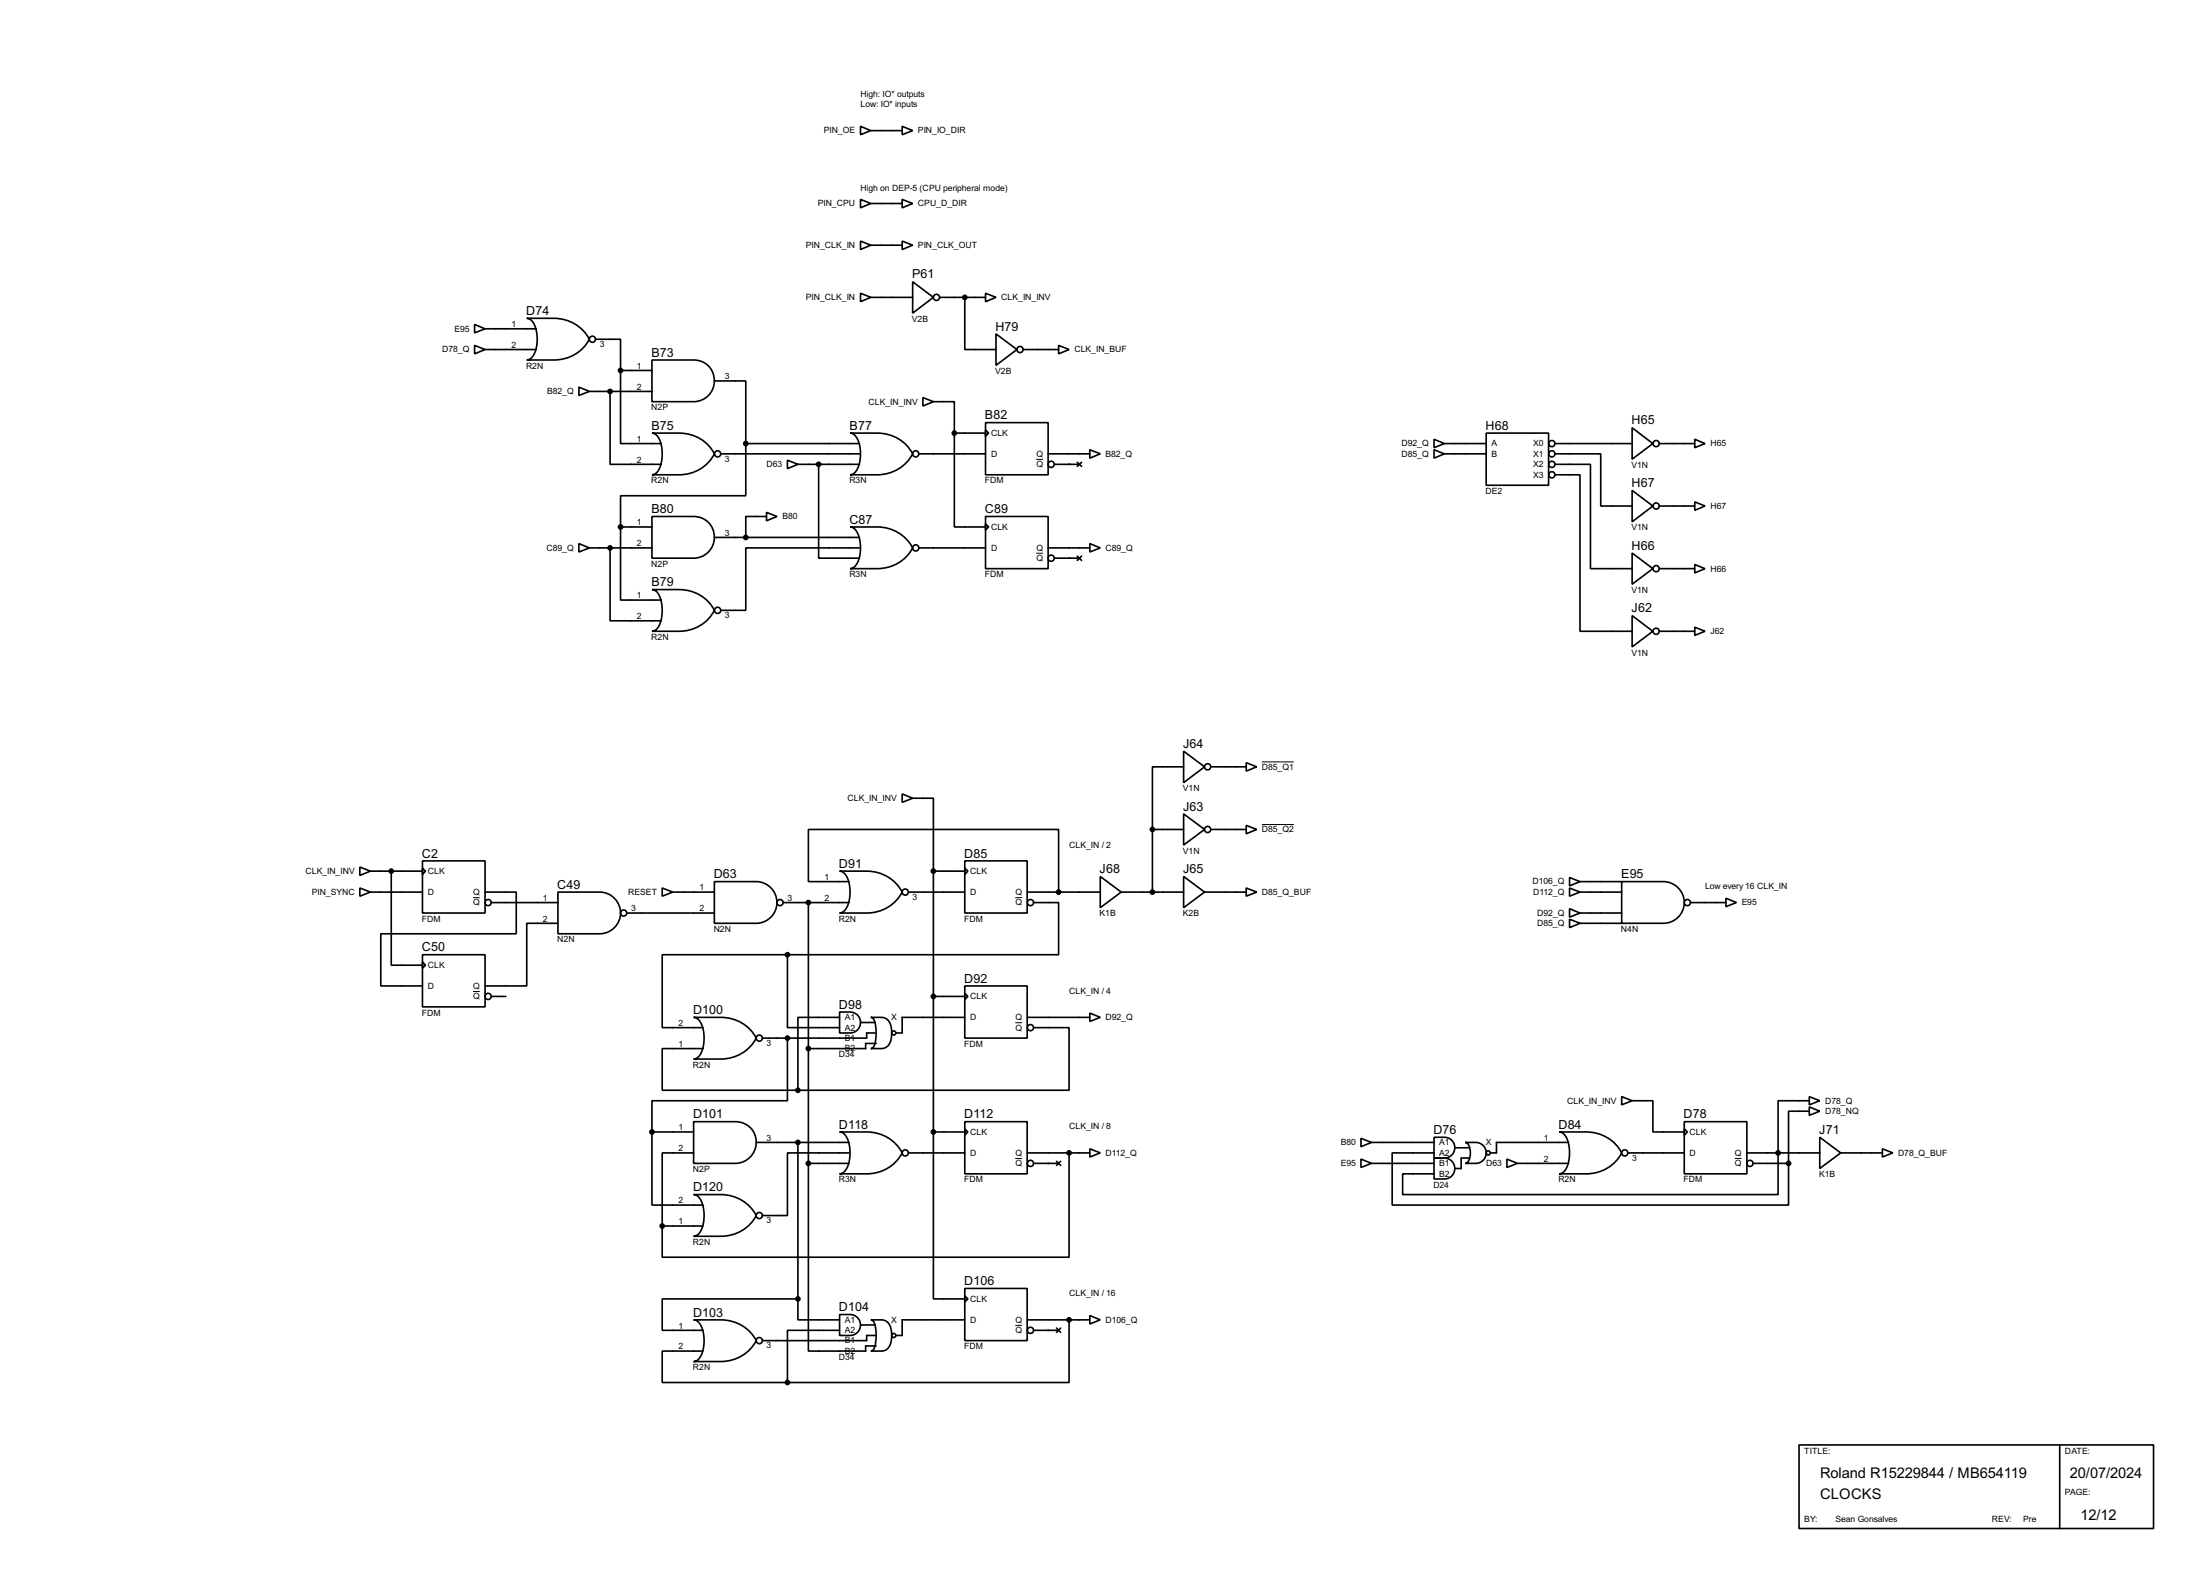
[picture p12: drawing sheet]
<svg xmlns="http://www.w3.org/2000/svg" width="536mm" height="383mm" viewBox="0 0 536 383" stroke-linecap="round" stroke-linejoin="round" font-family="sans-serif">
<g fill="none" stroke="#000" stroke-width=".4">
<path d="M209.6 30.8l2.5 1-2.5 1zM212.1 31.8h7.7M219.8 30.8l2.5 1-2.5 1zM209.6 58.7l2.5 1-2.5 1.1zM209.6 48.6l2.5 1-2.5 1zM212.1 59.7h7.7M212.1 49.6h7.7M219.8 58.7l2.5 1-2.5 1.1zM219.8 48.6l2.5 1-2.5 1zM115.6 79l2.6 1.1-2.6 1zM128.3 77.5h6.6a9.6 9.6 0 0 1 8.7 5.1 9.6 9.6 0 0 1-8.7 5.1h-6.6a3.2 3.2 0 0 0 2.4-3.2 7.7 7.7 0 0 0-1.4-6.6zM209.6 71.4l2.5 1-2.5 1.1z"/>
<path d="M212.1 72.4h10.2M222.3 68.6l5.1 3.8-5.1 3.9zM228.9 72.4h11.2M235 72.4v12.7h7.6M240.1 71.4l2.5 1-2.5 1.1zM115.6 84.1l2.6 1-2.6 1.1zM118.2 85.1h12.4M118.2 80.1h12.4M141 94.3l2.6 1-2.6 1zM143.6 95.3h15.2M145.1 82.6h6.1v7.6M148.6 95.3v17.8h12.5"/>
<path d="M151.2 90.2v17.8h9.9M151.2 90.2h7.6M158.8 87.7h10.2a5.1 5.1 0 0 1 5 5 5.1 5.1 0 0 1-5 5.1h-10.2zM174 92.8h7.7v15.2M224.8 96.8l2.6 1-2.6 1.1zM227.4 97.8h5.1v7.7M242.6 81.3l5.1 3.8-5.1 3.9zM249.2 85.1h8.7M257.9 84.1l2.5 1-2.5 1.1zM158.8 105.5h6.6a9.4 9.4 0 0 1 8.6 5 9.5 9.5 0 0 1-8.6 5.1h-6.6a3.2 3.2 0 0 0 2.3-3.1 7.8 7.8 0 0 0-1.3-6.6zM175.6 110.5h33.8M181.7 108v12.7h-30.5v7.6"/>
<path d="M181.7 108h27.7M191.8 112.1l2.6 1-2.6 1zM194.4 113.1h15M199.4 113.1v22.8h10M207.1 105.5h6.6a9.6 9.6 0 0 1 8.6 5 9.6 9.6 0 0 1-8.6 5.1h-6.6a3.2 3.2 0 0 0 2.3-3.1 7.6 7.6 0 0 0-1.3-6.6zM223.8 110.5h16.3M232.5 105.5v22.8h7.6M232.5 105.5h7.6M240.1 102.9h15.2v12.7h-15.2zM240.1 104.7l.7 .8-.7 .7zM255.3 110.5h10.2M256.8 113.1h6.1"/>
<path d="M262.4 112.6l1.1 1M263.5 112.6l-1.1 1M265.5 109.5l2.5 1-2.5 1.1zM349.3 107l2.5 1-2.5 1zM349.3 109.5l2.5 1-2.5 1.1zM351.8 110.5h10.2M351.8 108h10.2M362 105.5h15.2v12.7h-15.2zM378.8 110.5h11.1v12.7h7.7M378.8 113.1h8.6v25.4h10.2M378.8 115.6h6.1v38.1h12.7M378.8 108h18.8"/>
<path d="M397.6 119.4l5 3.8-5 3.9zM397.6 104.2l5 3.8-5 3.8zM404.2 108h8.6M412.8 107l2.5 1-2.5 1zM141 132.4l2.6 1-2.6 1zM143.6 133.4h15.2M148.6 133.4v17.8h12.5M151.2 128.3v17.8h9.9M151.2 128.3h7.6M158.8 125.8h10.2a5.1 5.1 0 0 1 5 5 5.1 5.1 0 0 1-5 5.1h-10.2zM174 130.9h35.4M186.7 124.8l2.6 1-2.6 1z"/>
<path d="M186.7 125.8h-5v5.1M207.1 128.3h6.6a9.6 9.6 0 0 1 8.6 5.1 9.6 9.6 0 0 1-8.6 5.1h-6.6a3.2 3.2 0 0 0 2.3-3.2 7.7 7.7 0 0 0-1.3-6.6zM209.4 133.4h-27.7v15.2h-6.1M223.8 133.4h16.3M240.1 125.8h15.2v12.7h-15.2zM240.1 127.6l.7 .7-.7 .8zM255.3 133.4h10.2M256.8 135.9h6.1M262.4 135.4l1.1 1.1M263.5 135.4l-1.1 1.1M265.5 132.4l2.5 1-2.5 1zM397.6 134.7l5 3.8-5 3.8z"/>
<path d="M404.2 138.5h8.6M404.2 123.2h8.6M412.8 137.5l2.5 1-2.5 1zM412.8 122.2l2.5 1-2.5 1.1zM158.8 143.6h6.6a9.4 9.4 0 0 1 8.6 5 9.5 9.5 0 0 1-8.6 5.1h-6.6a3.2 3.2 0 0 0 2.3-3.1 7.8 7.8 0 0 0-1.3-6.6zM397.6 149.9l5 3.8-5 3.8zM404.2 153.7h8.6M412.8 152.7l2.5 1-2.5 1zM219.8 193.3l2.5 1.1-2.5 1zM222.3 194.4h5.1v17.7M288.3 198.2l5.1 3.8-5.1 3.8zM288.3 182.9l5.1 3.8-5.1 3.9z"/>
<path d="M288.3 186.7h-7.6v15.3M294.9 186.7h8.7M303.6 185.7l2.5 1-2.5 1.1zM87.7 211.1l2.5 1-2.5 1.1zM87.7 216.2l2.5 1-2.5 1zM90.2 217.2h12.7M90.2 212.1h12.7M95.3 212.1v22.9h7.6M102.9 209.6h15.3v12.7h-15.3zM102.9 211.4l.8 .7-.8 .8zM118.2 217.2h7.6v10.2h-33v12.7h10.1M119.7 219.8h16.2"/>
<path d="M135.9 217.2h10.2a5.1 5.1 0 0 1 5.1 5.1 5.1 5.1 0 0 1-5.1 5.1h-10.2zM161.3 216.2l2.6 1-2.6 1zM163.9 217.2h10.1M174 214.7h10.2a5.1 5.1 0 0 1 5.1 5 5.1 5.1 0 0 1-5.1 5.1h-10.2zM190.8 219.8h16M196.9 219.8v63.5M204.5 212.1h6.6a9.6 9.6 0 0 1 8.7 5.1 9.6 9.6 0 0 1-8.7 5.1h-6.6a3.2 3.2 0 0 0 2.4-3.1 7.7 7.7 0 0 0-1.4-6.7zM206.8 214.7h-9.9v-12.7h61v15.2M221.3 217.2h13.7M227.4 212.1h7.6M227.4 212.1v63.5M235 209.6h15.2v12.7h-15.2z"/>
<path d="M235 211.4l.8 .7-.8 .8zM250.2 217.2h17.8M251.8 219.8h6.1v12.7h-66.1M268 213.4l5.1 3.8-5.1 3.8zM273.1 217.2h15.2M280.7 202v15.2M280.7 202h7.6M288.3 213.4l5.1 3.8-5.1 3.8zM293.4 217.2h10.2M294.9 202h8.7M303.6 216.2l2.5 1-2.5 1zM303.6 201l2.5 1-2.5 1z"/>
<path d="M382.3 213.7l2.6 1-2.6 1zM382.3 216.2l2.6 1-2.6 1zM384.9 217.2h10.1M384.9 214.7h10.1M395 214.7h10.2a5.1 5.1 0 0 1 5.1 5 5.1 5.1 0 0 1-5.1 5.1h-10.2zM411.8 219.8h8.6M420.4 218.7l2.6 1.1-2.6 1zM102.9 232.5h15.3v12.7h-15.3zM102.9 234.2l.8 .8-.8 .8zM135.9 224.8h-7.6v15.3h-10.1M152.7 222.3h21.3M191.8 232.5h-30.5v17.7h10"/>
<path d="M191.8 232.5v17.7h12.7M382.3 221.3l2.6 1-2.6 1zM382.3 223.8l2.6 1-2.6 1.1zM384.9 222.3h10.1M384.9 224.8h10.1M119.7 242.6h3.5M169 247.7h6.6a9.6 9.6 0 0 1 8.6 5.1 9.6 9.6 0 0 1-8.6 5.1h-6.6a3.2 3.2 0 0 0 2.3-3.2 7.6 7.6 0 0 0-1.3-6.6zM171.3 255.3h-10v10.2h33.1M191.8 252.8v15.2h-33v7.6M204.5 246.4a5.1 5.1 0 0 1 4.1 .5 2.55 2.55 0 0 1 .9 2.9 2.55 2.55 0 0 1-2.4 1.7h-2.6zM204.5 247.7h-10.1v17.8M209.6 249h3.6"/>
<path d="M212.1 247.7h2.6a2.59 2.59 0 0 1 2.4 2.9 4.4 4.4 0 0 1-1.4 4.5l-1 .2h-2.6a1.26 1.26 0 0 0 1-1.2 9.3 9.3 0 0 0-.4-6.1zM213.2 251.5h-2.1v1.3h-25.4M213.4 254.1h-2.5v1.2h-14M227.4 242.6h7.6M235 240.1h15.2v12.7h-15.2zM235 241.9l.8 .7-.8 .8zM235 247.7h-15.2v3.8h-1.6M250.2 247.7h15.3M251.8 250.2h8.6v15.3h-66M265.5 246.7l2.5 1-2.5 1zM158.8 275.6v17.8h12.5M158.8 275.6h10.2"/>
<path d="M169 273.1h10.1a5.1 5.1 0 0 1 5.1 5.1 5.1 5.1 0 0 1-5.1 5.1h-10.1zM184.2 278.2h22.6M194.4 278.2v38.1M204.5 275.6h6.6a9.6 9.6 0 0 1 8.7 5.1 9.6 9.6 0 0 1-8.7 5.1h-6.6a3.2 3.2 0 0 0 2.4-3.1 7.7 7.7 0 0 0-1.4-6.7zM227.4 275.6v40.7h7.6M227.4 275.6h7.6M235 273.1h15.2v12.7h-15.2zM235 274.9l.8 .7-.8 .8zM265.5 279.7l2.5 1-2.5 1zM331.5 277.2l2.6 1-2.6 1zM334.1 278.2h15.2M349.3 276.9a5.1 5.1 0 0 1 4.1 .5 2.53 2.53 0 0 1 .8 2.9 2.53 2.53 0 0 1-2.4 1.7h-2.5z"/>
<path d="M354.4 279.5h3.5M356.9 278.2a5.1 5.1 0 0 1 4.1 .5 2.55 2.55 0 0 1 .9 2.8 2.55 2.55 0 0 1-2.4 1.8h-2.6a2.24 2.24 0 0 0 1.3-2.6 2.24 2.24 0 0 0-1.3-2.5zM379.8 275.6h6.6a9.6 9.6 0 0 1 8.6 5.1 9.5 9.5 0 0 1-8.6 5.1h-6.6a3.2 3.2 0 0 0 2.3-3.1 7.8 7.8 0 0 0-1.3-6.7zM382.1 278.2h-17.6v2.5h-1.5M395 267l2.6 1-2.6 1zM397.6 268h5v7.6h7.7M410.3 273.1h15.2v12.7h-15.2zM410.3 274.9l.7 .7-.7 .8zM440.7 269.5l2.6 1.1-2.6 1zM440.7 267l2.6 1-2.6 1zM440.7 268h-7.6v22.9h-91.4v-5.1h7.6M440.7 270.6h-5v12.7"/>
<path d="M443.3 276.9l5.1 3.8-5.1 3.8zM458.5 279.7l2.6 1-2.6 1zM161.3 298.5h10M169 290.9h6.6a9.6 9.6 0 0 1 8.6 5.1 9.6 9.6 0 0 1-8.6 5h-6.6a3.2 3.2 0 0 0 2.3-3.1 7.7 7.7 0 0 0-1.3-6.6zM169 280.7h-7.7v17.8M196.9 283.3v45.7h14v-1.3h2.5M196.9 283.3h9.9M206.8 280.7h-15v15.3h-6.1M221.3 280.7h13.7M250.2 280.7h15.3M251.8 283.3h6.1M257.4 282.8l1 1"/>
<path d="M258.4 282.8l-1 1M260.4 280.7v25.4h-99.1v-7.6M331.5 282.2l2.6 1.1-2.6 1zM334.1 283.3h15.2M349.3 282a5 5 0 0 1 4.1 .5 2.55 2.55 0 0 1 .8 2.9 2.55 2.55 0 0 1-2.4 1.7h-2.5zM349.3 280.7h-10.2v12.7h96.6v-10.1M357.9 282h-2v2.5h-1.5M367.1 282.2l2.5 1.1-2.5 1zM369.6 283.3h12.5M396.5 280.7h13.8M425.5 280.7h17.8M427 283.3h8.7"/>
<path d="M448.4 280.7h10.1M194.4 316.3v5.1h10.1M194.4 316.3h-33.1v7.6h10M235 313.7h15.2v12.7h-15.2zM235 315.5l.8 .8-.8 .7zM169 321.4h6.6a9.6 9.6 0 0 1 8.6 5 9.6 9.6 0 0 1-8.6 5.1h-6.6a3.2 3.2 0 0 0 2.3-3.1 7.6 7.6 0 0 0-1.3-6.6zM171.3 329h-10v7.6h30.5M204.5 320.1a5 5 0 0 1 4.1 .5 2.55 2.55 0 0 1 .9 2.8 2.55 2.55 0 0 1-2.4 1.8h-2.6zM204.5 323.9h-12.7v12.7M209.6 322.6h3.6M212.1 321.4h2.6a2.59 2.59 0 0 1 2.4 2.8 4.4 4.4 0 0 1-1.4 4.5l-1 .3h-2.6a1.26 1.26 0 0 0 1-1.2 9.3 9.3 0 0 0-.4-6.2zM213.2 325.2h-2.1v1.2h-25.4"/>
<path d="M235 321.4h-15.2v3.8h-1.6M250.2 321.4h15.3M251.8 323.9h6.1M257.4 323.4l1 1M258.4 323.4l-1 1M260.4 321.4v15.2h-68.6M265.5 320.3l2.5 1.1-2.5 1zM438.2 351.8h86.4v20.4h-86.4zM501.7 351.8v20.4"/>
<circle cx="228.1" cy="72.4" r=".75"/>
<circle cx="144.3" cy="82.6" r=".75"/>
<circle cx="248.4" cy="85.1" r=".75"/>
<circle cx="174.8" cy="110.5" r=".75"/>
<circle cx="223" cy="110.5" r=".75"/>
<circle cx="256" cy="113.1" r=".75"/>
<circle cx="378" cy="108" r=".75"/>
<circle cx="378" cy="110.5" r=".75"/>
<circle cx="378" cy="115.6" r=".75"/>
<circle cx="378" cy="113.1" r=".75"/>
<circle cx="403.4" cy="108" r=".75"/>
<circle cx="223" cy="133.4" r=".75"/>
<circle cx="256" cy="135.9" r=".75"/>
<circle cx="403.4" cy="123.2" r=".75"/>
<circle cx="403.4" cy="138.5" r=".75"/>
<circle cx="174.8" cy="148.6" r=".75"/>
<circle cx="403.4" cy="153.7" r=".75"/>
<circle cx="294.1" cy="186.7" r=".75"/>
<circle cx="118.9" cy="219.8" r=".75"/>
<circle cx="190" cy="219.8" r=".75"/>
<circle cx="220.5" cy="217.2" r=".75"/>
<circle cx="251" cy="219.8" r=".75"/>
<circle cx="294.1" cy="202" r=".75"/>
<circle cx="411" cy="219.8" r=".75"/>
<circle cx="151.9" cy="222.3" r=".75"/>
<circle cx="118.9" cy="242.6" r=".75"/>
<circle cx="184.9" cy="252.8" r=".75"/>
<circle cx="217.7" cy="251.5" r=".5"/>
<circle cx="251" cy="250.2" r=".75"/>
<circle cx="184.9" cy="296" r=".75"/>
<circle cx="220.5" cy="280.7" r=".75"/>
<circle cx="251" cy="283.3" r=".75"/>
<circle cx="362.5" cy="280.7" r=".5"/>
<circle cx="395.7" cy="280.7" r=".75"/>
<circle cx="426.2" cy="283.3" r=".75"/>
<circle cx="184.9" cy="326.4" r=".75"/>
<circle cx="217.7" cy="325.2" r=".5"/>
<circle cx="251" cy="323.9" r=".75"/>
</g>
<g fill="#000">
<circle cx="260.4" cy="113.1" r=".2"/>
<circle cx="260.4" cy="135.9" r=".2"/>
<circle cx="255.3" cy="283.3" r=".2"/>
<circle cx="255.3" cy="323.9" r=".2"/>
</g>
<path d="M252.4 111.9h1.7M252.4 134.7h1.7M307.4 185.5h7.8M115.2 218.6h1.7M247.3 218.6h1.7M307.4 200.8h7.8M115.2 241.4h1.7M247.3 249h1.7M247.3 282.1h1.7M422.6 282.1h1.6M247.3 322.7h1.7" fill="none" stroke="#000" stroke-width=".24"/>
<g fill="#000" stroke="#000" stroke-width=".4">
<circle cx="235" cy="72.4" r=".5"/>
<circle cx="148.6" cy="95.3" r=".5"/>
<circle cx="151.1" cy="90.2" r=".5"/>
<circle cx="181.6" cy="108" r=".5"/>
<circle cx="199.4" cy="113.1" r=".5"/>
<circle cx="232.4" cy="105.5" r=".5"/>
<circle cx="148.6" cy="133.4" r=".5"/>
<circle cx="151.1" cy="128.3" r=".5"/>
<circle cx="181.6" cy="130.9" r=".5"/>
<circle cx="95.3" cy="212.1" r=".5"/>
<circle cx="196.9" cy="219.8" r=".5"/>
<circle cx="227.3" cy="212.1" r=".5"/>
<circle cx="257.8" cy="217.2" r=".5"/>
<circle cx="280.7" cy="217.2" r=".5"/>
<circle cx="280.7" cy="202" r=".5"/>
<circle cx="191.8" cy="232.5" r=".5"/>
<circle cx="191.8" cy="252.8" r=".5"/>
<circle cx="196.9" cy="255.3" r=".5"/>
<circle cx="227.3" cy="242.6" r=".5"/>
<circle cx="158.8" cy="275.6" r=".5"/>
<circle cx="194.3" cy="265.5" r=".5"/>
<circle cx="194.3" cy="278.2" r=".5"/>
<circle cx="227.3" cy="275.6" r=".5"/>
<circle cx="161.3" cy="298.5" r=".5"/>
<circle cx="196.9" cy="283.3" r=".5"/>
<circle cx="260.4" cy="280.7" r=".5"/>
<circle cx="433.1" cy="280.7" r=".5"/>
<circle cx="435.6" cy="283.3" r=".5"/>
<circle cx="194.3" cy="316.3" r=".5"/>
<circle cx="191.8" cy="336.6" r=".5"/>
<circle cx="260.4" cy="321.4" r=".5"/>
</g>
<g font-size="4">
<text x="443.3" y="360">Roland R15229844 / MB654119</text>
<text x="504.2" y="360">20/07/2024</text>
<text x="443.3" y="365.1">CLOCKS</text>
<text x="506.8" y="370.1">12/12</text>
</g>
<g font-size="3.4">
<text x="222.2" y="67.8">P61</text>
<text x="128.2" y="76.7">D74</text>
<text x="242.5" y="80.5">H79</text>
<text x="158.7" y="86.8">B73</text>
<text x="158.7" y="104.7">B75</text>
<text x="206.9" y="104.7">B77</text>
<text x="239.9" y="102.1">B82</text>
<text x="361.9" y="104.7">H68</text>
<text x="397.4" y="103.4">H65</text>
<text x="397.4" y="118.6">H67</text>
<text x="158.7" y="124.9">B80</text>
<text x="239.9" y="124.9">C89</text>
<text x="206.9" y="127.5">C87</text>
<text x="397.4" y="133.9">H66</text>
<text x="158.7" y="142.8">B79</text>
<text x="397.4" y="149.1">J62</text>
<text x="288.2" y="182.1">J64</text>
<text x="288.2" y="197.4">J63</text>
<text x="102.8" y="208.8">C2</text>
<text x="234.9" y="208.8">D85</text>
<text x="173.9" y="213.9">D63</text>
<text x="204.4" y="211.3">D91</text>
<text x="267.9" y="212.6">J68</text>
<text x="288.2" y="212.6">J65</text>
<text x="394.9" y="213.9">E95</text>
<text x="135.8" y="216.4">C49</text>
<text x="102.8" y="231.7">C50</text>
<text x="234.9" y="239.3">D92</text>
<text x="204.4" y="245.6">D98</text>
<text x="168.8" y="246.9">D100</text>
<text x="168.8" y="272.3">D101</text>
<text x="204.4" y="274.8">D118</text>
<text x="234.9" y="272.3">D112</text>
<text x="379.6" y="274.8">D84</text>
<text x="410.1" y="272.3">D78</text>
<text x="349.2" y="276.1">D76</text>
<text x="443.1" y="276.1">J71</text>
<text x="168.8" y="290.1">D120</text>
<text x="234.9" y="312.9">D106</text>
<text x="168.8" y="320.6">D103</text>
<text x="204.4" y="319.3">D104</text>
</g>
<g font-size="2.4">
<text x="209.6" y="23.5">High: IO* outputs</text>
<text x="209.6" y="26.1">Low: IO* inputs</text>
<text x="200.6" y="32.5">PIN_OE</text>
<text x="223.6" y="32.5">PIN_IO_DIR</text>
<text x="209.6" y="46.4">High on DEP-5 (CPU peripheral mode)</text>
<text x="199.2" y="50.2">PIN_CPU</text>
<text x="223.6" y="50.2">CPU_D_DIR</text>
<text x="196.3" y="60.4">PIN_CLK_IN</text>
<text x="223.6" y="60.4">PIN_CLK_OUT</text>
<text x="196.3" y="73.1">PIN_CLK_IN</text>
<text x="243.9" y="73.1">CLK_IN_INV</text>
<text x="110.7" y="80.8">E95</text>
<text x="124.6" y="79.7">1</text>
<text x="222.1" y="78.3">V2B</text>
<text x="107.7" y="85.8">D78_Q</text>
<text x="124.6" y="84.7">2</text>
<text x="128.1" y="89.7">R2N</text>
<text x="146.1" y="84.5">3</text>
<text x="155.1" y="89.8">1</text>
<text x="261.7" y="85.8">CLK_IN_BUF</text>
<text x="133.3" y="96">B82_Q</text>
<text x="155.1" y="94.9">2</text>
<text x="176.6" y="92.4">3</text>
<text x="242.4" y="91">V2B</text>
<text x="158.6" y="99.9">N2P</text>
<text x="211.5" y="98.5">CLK_IN_INV</text>
<text x="155.1" y="107.6">1</text>
<text x="241.4" y="106.2">CLK</text>
<text x="155.1" y="112.7">2</text>
<text x="176.6" y="112.4">3</text>
<text x="186.7" y="113.7">D63</text>
<text x="241.4" y="111.2">D</text>
<text x="252.4" y="111.2">Q</text>
<text x="252.4" y="113.7">Q</text>
<text x="269.3" y="111.2">B82_Q</text>
<text x="341.4" y="108.7">D92_Q</text>
<text x="341.4" y="111.2">D85_Q</text>
<text x="363.3" y="111.2">B</text>
<text x="363.3" y="108.7">A</text>
<text x="373.4" y="108.7">X0</text>
<text x="373.4" y="111.2">X1</text>
<text x="373.4" y="113.7">X2</text>
<text x="397.4" y="113.9">V1N</text>
<text x="416.6" y="108.7">H65</text>
<text x="158.6" y="117.7">R2N</text>
<text x="206.9" y="117.7">R3N</text>
<text x="239.9" y="117.7">FDM</text>
<text x="373.4" y="116.3">X3</text>
<text x="361.8" y="120.3">DE2</text>
<text x="416.6" y="123.9">H67</text>
<text x="155.1" y="127.9">1</text>
<text x="176.6" y="130.5">3</text>
<text x="190.6" y="126.4">B80</text>
<text x="241.4" y="129">CLK</text>
<text x="397.4" y="129.1">V1N</text>
<text x="133.1" y="134.1">C89_Q</text>
<text x="155.1" y="133">2</text>
<text x="241.4" y="134.1">D</text>
<text x="252.4" y="134.1">Q</text>
<text x="252.4" y="136.6">Q</text>
<text x="269.3" y="134.1">C89_Q</text>
<text x="158.6" y="138">N2P</text>
<text x="206.9" y="140.5">R3N</text>
<text x="239.9" y="140.5">FDM</text>
<text x="416.6" y="139.2">H66</text>
<text x="155.1" y="145.7">1</text>
<text x="397.4" y="144.4">V1N</text>
<text x="155.1" y="150.8">2</text>
<text x="158.6" y="155.8">R2N</text>
<text x="176.6" y="150.5">3</text>
<text x="416.6" y="154.4">J62</text>
<text x="397.4" y="159.6">V1N</text>
<text x="307.4" y="187.4">D85_Q1</text>
<text x="206.4" y="195.1">CLK_IN_INV</text>
<text x="288.1" y="192.7">V1N</text>
<text x="307.4" y="202.7">D85_Q2</text>
<text x="260.4" y="206.4">CLK_IN / 2</text>
<text x="288.1" y="207.9">V1N</text>
<text x="74.4" y="212.8">CLK_IN_INV</text>
<text x="104.2" y="212.8">CLK</text>
<text x="200.8" y="214.3">1</text>
<text x="236.3" y="212.8">CLK</text>
<text x="373.3" y="215.4">D106_Q</text>
<text x="75.9" y="217.9">PIN_SYNC</text>
<text x="104.2" y="217.9">D</text>
<text x="115.2" y="217.9">Q</text>
<text x="115.2" y="220.5">Q</text>
<text x="132.3" y="219.4">1</text>
<text x="153" y="217.9">RESET</text>
<text x="153.7" y="221.9">3</text>
<text x="170.4" y="216.8">1</text>
<text x="170.4" y="221.9">2</text>
<text x="191.8" y="219.4">3</text>
<text x="200.8" y="219.4">2</text>
<text x="222.3" y="219.1">3</text>
<text x="236.3" y="217.9">D</text>
<text x="247.3" y="217.9">Q</text>
<text x="247.3" y="220.5">Q</text>
<text x="307.4" y="217.9">D85_Q_BUF</text>
<text x="373.4" y="217.9">D112_Q</text>
<text x="415.3" y="216.6">Low every 16 CLK_IN</text>
<text x="424.2" y="220.5">E95</text>
<text x="102.7" y="224.4">FDM</text>
<text x="132.3" y="224.4">2</text>
<text x="173.8" y="226.9">N2N</text>
<text x="204.3" y="224.4">R2N</text>
<text x="234.8" y="224.4">FDM</text>
<text x="267.8" y="223.1">K1B</text>
<text x="288.1" y="223.1">K2B</text>
<text x="374.4" y="223">D92_Q</text>
<text x="374.4" y="225.5">D85_Q</text>
<text x="394.8" y="226.9">N4N</text>
<text x="135.7" y="229.5">N2N</text>
<text x="104.2" y="235.7">CLK</text>
<text x="104.2" y="240.8">D</text>
<text x="115.2" y="240.8">Q</text>
<text x="115.2" y="243.3">Q</text>
<text x="236.3" y="243.3">CLK</text>
<text x="260.4" y="242">CLK_IN / 4</text>
<text x="102.7" y="247.3">FDM</text>
<text x="165.3" y="249.8">2</text>
<text x="205.8" y="248.4">A1</text>
<text x="205.8" y="250.9">A2</text>
<text x="217.1" y="248.4">X</text>
<text x="236.3" y="248.4">D</text>
<text x="247.3" y="248.4">Q</text>
<text x="247.3" y="250.9">Q</text>
<text x="269.3" y="248.4">D92_Q</text>
<text x="165.3" y="254.9">1</text>
<text x="186.7" y="254.7">3</text>
<text x="204.3" y="257.4">D34</text>
<text x="205.8" y="253.5">B1</text>
<text x="205.8" y="256">B2</text>
<text x="234.8" y="254.9">FDM</text>
<text x="168.8" y="260">R2N</text>
<text x="381.7" y="268.7">CLK_IN_INV</text>
<text x="444.6" y="268.7">D78_Q</text>
<text x="165.3" y="275.2">1</text>
<text x="260.4" y="275">CLK_IN / 8</text>
<text x="444.6" y="271.3">D78_NQ</text>
<text x="165.3" y="280.3">2</text>
<text x="186.7" y="277.8">3</text>
<text x="236.3" y="276.3">CLK</text>
<text x="236.3" y="281.4">D</text>
<text x="247.3" y="281.4">Q</text>
<text x="269.3" y="281.4">D112_Q</text>
<text x="326.6" y="278.9">B80</text>
<text x="350.6" y="278.9">A1</text>
<text x="350.6" y="281.4">A2</text>
<text x="361.9" y="278.9">X</text>
<text x="376.1" y="277.8">1</text>
<text x="411.5" y="276.3">CLK</text>
<text x="411.5" y="281.4">D</text>
<text x="422.6" y="281.4">Q</text>
<text x="462.3" y="281.4">D78_Q_BUF</text>
<text x="168.8" y="285.4">N2P</text>
<text x="204.3" y="287.9">R3N</text>
<text x="234.8" y="287.9">FDM</text>
<text x="247.3" y="284">Q</text>
<text x="326.6" y="284">E95</text>
<text x="350.6" y="284">B1</text>
<text x="350.6" y="286.5">B2</text>
<text x="362" y="284">D63</text>
<text x="376.1" y="282.9">2</text>
<text x="379.6" y="287.9">R2N</text>
<text x="397.6" y="282.6">3</text>
<text x="410.1" y="287.9">FDM</text>
<text x="422.6" y="284">Q</text>
<text x="443.1" y="286.6">K1B</text>
<text x="165.3" y="293">2</text>
<text x="349.1" y="289.2">D24</text>
<text x="165.3" y="298.1">1</text>
<text x="186.7" y="297.9">3</text>
<text x="168.8" y="303.1">R2N</text>
<text x="236.3" y="317">CLK</text>
<text x="260.4" y="315.6">CLK_IN / 16</text>
<text x="165.3" y="323.5">1</text>
<text x="205.8" y="322.1">A1</text>
<text x="217.1" y="322.1">X</text>
<text x="236.3" y="322.1">D</text>
<text x="247.3" y="322.1">Q</text>
<text x="269.3" y="322.1">D106_Q</text>
<text x="165.3" y="328.6">2</text>
<text x="186.7" y="328.3">3</text>
<text x="205.8" y="327.1">B1</text>
<text x="205.8" y="329.7">B2</text>
<text x="205.8" y="324.6">A2</text>
<text x="234.8" y="328.5">FDM</text>
<text x="247.3" y="324.6">Q</text>
<text x="168.8" y="333.6">R2N</text>
<text x="204.3" y="331.1">D34</text>
<text x="439.5" y="354">TITLE:</text>
<text x="503" y="354">DATE:</text>
<text x="503" y="364.1">PAGE:</text>
<text x="439.5" y="370.4">BY:</text>
<text x="447.1" y="370.4">Sean Gonsalves</text>
<text x="485.2" y="370.4">REV:</text>
<text x="492.8" y="370.4">Pre</text>
</g>
</svg>
